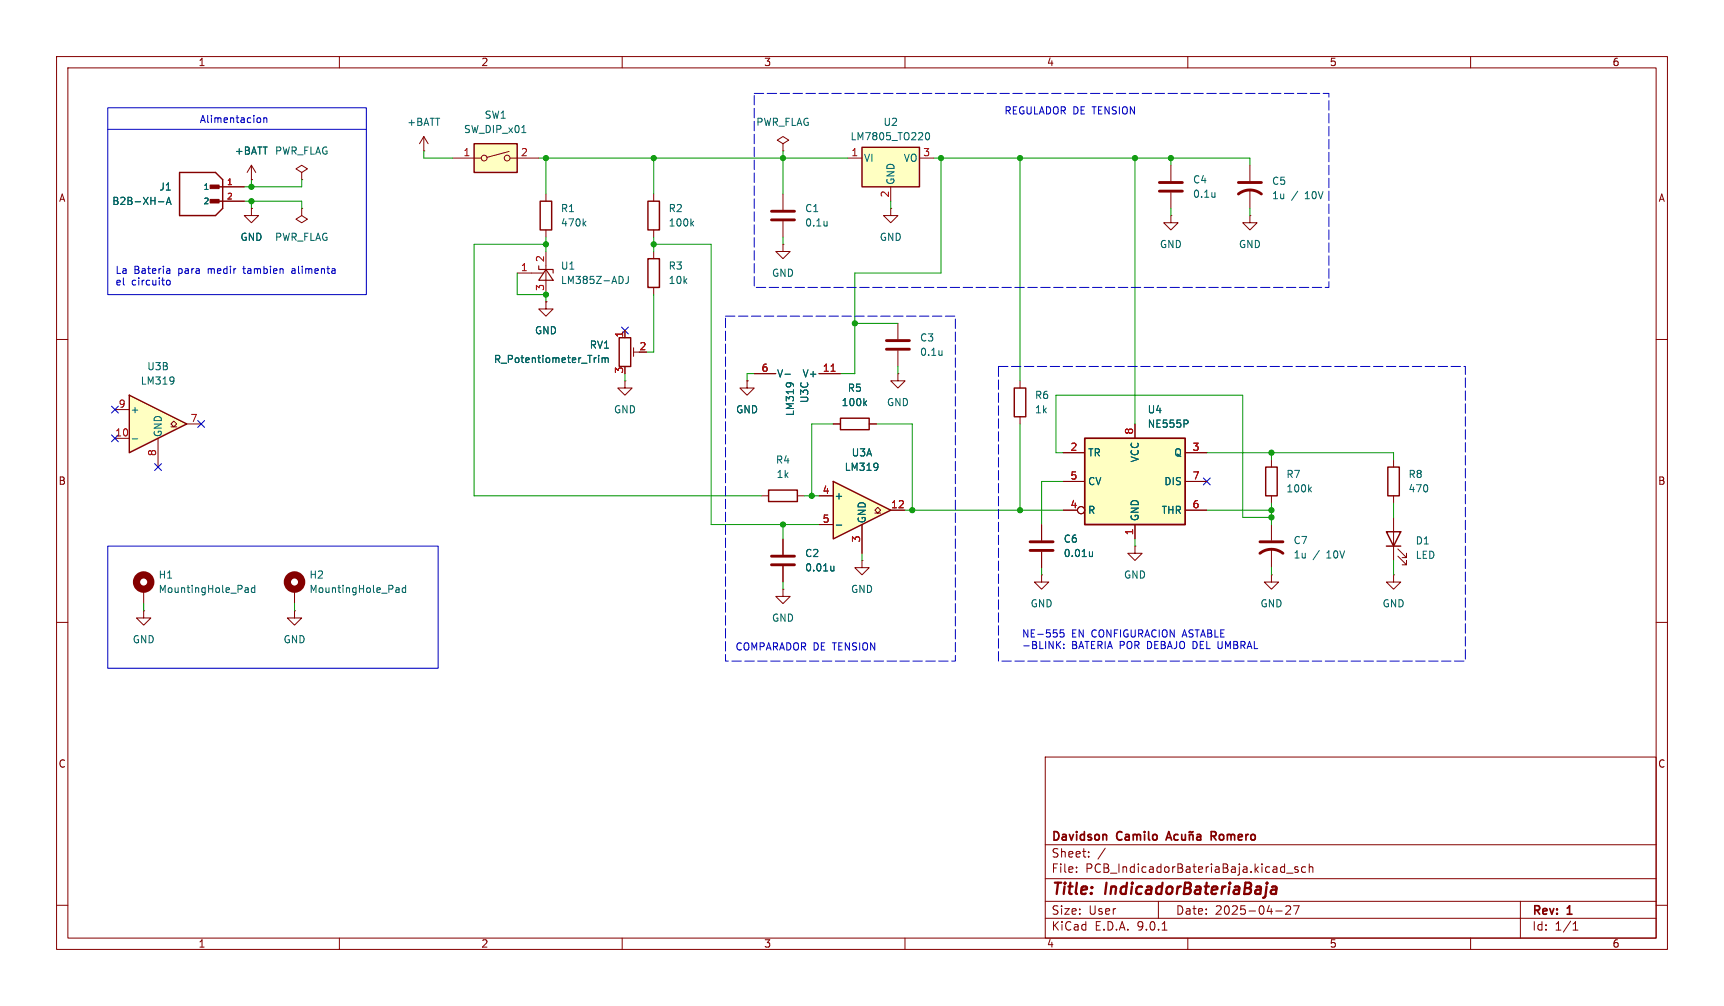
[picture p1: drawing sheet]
<svg xmlns="http://www.w3.org/2000/svg" width="305mm" height="178mm" viewBox="0 0 305 178" stroke-linecap="round" stroke-linejoin="round" font-family="sans-serif">
<g fill="none" stroke="#840000" stroke-width=".18">
<path d="M10 10h284.8v157.8h-284.8zM12 12h280.8v153.8h-280.8zM60 10v2M110 10v2M160 10v2M210 10v2M260 10v2M10 60h2M292.8 60h2M10 110h2M25.4 104.1v2.6M292.8 110h2"/>
<path d="M184.8 133.8h108v32h-108zM184.8 159.3h108M184.8 155.3h108M184.8 149.3h108M190.3 154v.2M190.3 153.3v.1M192.5 151.3v.2M192.5 150.6v.1M195.4 149.9l-1.3 1.9M204.8 159.3v3M227.5 154.3h1.1M229.5 153.3l-.4-.1-.2 .2 .1 .2 .5 .2v.3h-.6"/>
<path d="M230.8 153.3l-.4-.1-.3 .3v.4l.2 .2h.5M231.5 153.3l.2-.1 .3 .1 .1 .9M231.5 152.7v1.5M268.8 159.3v6.5M10 160h2M60 165.8v2M110 165.8v2M160 165.8v2M184.8 162.3h108M205.5 164.4h.8M210 165.8v2M225.5 161h1.2"/>
<path d="M227.3 160.2l.6-.1 .2 .1 .1 .3-.9 1.1h.9M228.7 160.1h1l-.7 1.5M260 165.8v2M278.1 164.4h.9M278.1 163.3l.4-.4v1.5M292.8 160h2"/>
</g>
<path d="M224.9 156.8l.2-.1 .5 .1v1.2M225.7 157.1l-.7 .1a.4 .4 0 0 0-.3 .4 .4 .4 0 0 0 .2 .4l.7-.1" fill="none" stroke="#840000" stroke-width=".4"/>
<g fill="none" stroke="#840000" stroke-width=".3">
<path d="M206.1 148.5l.5-1.5 .5 1.5M206.3 148h.7M208.3 147.5h-.4l-.3 .3v.4l.1 .2h.6M208.9 147.5l.1 .9 .4 .1 .2-.2M209.6 147.5v1M210.3 147.6l.2-.1h.4v1M210.3 147.5v1M210.9 147l-.2 .1-.3-.1-.2 .1M211.6 147.5h.6l.1 1M212.3 147.8l-.5 .1a.29 .29 0 0 0-.2 .3 .29 .29 0 0 0 .2 .3l.5-.1M214.5 147.8l.5 .7M214.9 147h-.8v1.5"/>
<path d="M214.9 147.7l-.8 .1"/>
</g>
<circle cx="25.4" cy="102.9" r="1.27" fill="none" stroke="#840000" stroke-width="1.3"/>
<path d="M43.5 103.9h.3l.1 .8M43.9 104.7h-.4M43.9 104.2h-.4M45 103.9h-.3l-.3 .2 .2 .6h.4M45 103.4v1.3" fill="none" stroke="#006464" stroke-width=".18"/>
<path d="M83.8 25.4h7.6v5.1h-7.6z" fill="#ffffc2"/>
<g fill="none" stroke="#840000" stroke-width=".18">
<path d="M38.1 33h5.1M38.1 35.6h5.1M44.4 31.8h.1M44.4 29.2l-.7 1.3M44.4 29.2l.8 1.3M44.4 29.2v2.6M80 27.9h5.1M90 26.8l-3.9 1M90.2 27.9h5M96.5 34.3v1.3M115.6 34.3v1.3M221 38.1v1.3h1.2l-1.2 1.2-1.3-1.2h1.3"/>
<path d="M221 38.1h.1M91.4 48.3h4.7M96.5 44.5v7.6M96.5 40.6v1.3M115.6 40.6v1.3M115.6 44.5v1.2M115.6 50.8v1.3"/>
<circle cx="85.6" cy="27.9" r=".51"/>
<circle cx="89.7" cy="27.9" r=".51"/>
</g>
<path d="M31.7 30.5h6.4l1.3 1.3v5l-1.3 1.3h-6.4zM83.8 25.4h7.6v5.1h-7.6zM95.5 35.6h2v5h-2zM114.6 35.6h2v5h-2zM114.6 45.7h2v5.1h-2z" fill="none" stroke="#840000" stroke-width=".25"/>
<path d="M28 35.7h1M29.4 36.1l.4-1.2 .4 1.2M29.5 35.8h.6M92.3 23.4h.7M103.2 39.5l.4 .4M103.6 39.1l-.5 .5M122.3 39.5l.3 .4M122.6 39.1l-.4 .5M109.9 48.9l.3 .5-.3 .6M111.1 48.8v.9a.41 .41 0 0 1-.5 .4" fill="none" stroke="#006464" stroke-width=".18"/>
<g fill="#840000" stroke="#840000" stroke-width=".18">
<path d="M37.1 32.7h1.6v.6h-1.6z"/>
<path d="M37.1 35.2h1.6v.7h-1.6z"/>
</g>
<path d="M95.2 47v.6h2.6v.7M96.5 47.6l1.3 1.9h-2.6z" fill="none" stroke="#840000" stroke-width=".2"/>
<path d="M22.9 69.9l10.1 5-10.1 5.1z" fill="#ffffc2"/>
<path d="M22.9 69.9l10.1 5-10.1 5.1z" fill="none" stroke="#840000" stroke-width=".25"/>
<path d="M20.3 72.4h2.6M20.3 77.5h2.6M27.9 77.5v5.1M30.2 75.4h.5l-.5-.5 .5-.5 .5 .5-.5 .5h.5M33 74.9h2.6M138.4 95.3v2.7M138.4 104.1v1.3h1.3l-1.3 1.3-1.2-1.3h1.2M138.4 104.1h.1M138.4 100.1v2.8M184.1 101.6v1.3h1.3l-1.3 1.2-1.2-1.2h1.2M184.1 101.6h.1" fill="none" stroke="#840000" stroke-width=".18"/>
<path d="M23.4 77.6h1M30.7 66.7v.9M30.8 67.2l-.1 .1M147.4 100.1v.8M147.4 100.8l-.3 .1" fill="none" stroke="#006464" stroke-width=".18"/>
<path d="M136.4 98.3h4.1M136.4 99.8h4.1" fill="none" stroke="#840000" stroke-width=".51"/>
<path d="M147.3 85.1l10.2 5.1-10.2 5.1z" fill="#ffffc2"/>
<path d="M135.9 86.6h5.1v2h-5.1zM147.3 85.1l10.2 5.1-10.2 5.1z" fill="none" stroke="#840000" stroke-width=".25"/>
<path d="M221 29.2v2.8M221 33.5v3.3M133.3 66h3.9M144.8 66h3.8M134.6 87.6h1.3M141 87.6h1.2M144.8 87.6h2.5M144.8 92.7h2.5M152.4 92.7v5.1M154.7 90.7h.5l-.5-.5 .5-.5 .5 .5-.5 .5h.5M157.5 90.2h2.5" fill="none" stroke="#840000" stroke-width=".18"/>
<path d="M138.8 66.1h.9M139.1 67.7h.9M139.6 67.7h.1M147.8 92.8h1M155.2 82v.8M155.2 82.4v.1" fill="none" stroke="#006464" stroke-width=".18"/>
<path d="M218.9 34.3a3.3 3.3 0 0 1 4.1 0M218.9 32.3h4.1" fill="none" stroke="#840000" stroke-width=".51"/>
<path d="M146.9 65.6h.8" fill="none" stroke="#a90000" stroke-width=".18"/>
<path d="M152.4 26h10.2v7h-10.2z" fill="#ffffc2"/>
<path d="M152.4 26h10.2v7h-10.2zM109.5 59.7h2v5.1h-2zM148.6 73.9h5.1v2h-5.1zM179.3 68.6h2.1v5.1h-2.1zM245.1 94h2.5l-1.2 2.5zM245.1 96.5h2.5" fill="none" stroke="#840000" stroke-width=".25"/>
<g fill="none" stroke="#840000" stroke-width=".18">
<path d="M44.4 36.8v1.3h1.3l-1.3 1.3-1.2-1.3h1.2M44.4 36.8h.1M53.3 30.5l1.1-.7-1.1-.6-1 .6 1 .7v1.3M53.3 31.8h.1M53.3 36.8v1.3l1.1 .6-1.1 .7-1-.7 1-.6M53.3 36.8h.1M74.9 26.7h.1M74.9 24.1l-.7 1.3M74.9 24.1l.8 1.3M74.9 24.1v2.6M138.4 25.4l1-.6-1-.7-1 .7 1 .6v1.3M138.4 26.7h.1"/>
<path d="M138.4 34.3v2.8M138.4 39.1v2.8M149.9 27.9h2.5M157.5 36.8v1.3h1.2l-1.2 1.3-1.3-1.3h1.3M157.5 36.8h.1M157.5 33v2.6M162.6 27.9h2.5M207 38.1v1.3h1.3l-1.3 1.2-1.3-1.2h1.3M207 38.1h.1M207 29.2v2.8M207 34v2.8M96.5 53.3v1.3h1.3l-1.3 1.3-1.3-1.3h1.3"/>
<path d="M96.5 53.3h.1M110.5 58.4v1.3M138.4 43.2v1.3h1.3l-1.3 1.2-1.2-1.2h1.2M138.4 43.2h.1M158.7 57.2v2.7M110.5 67.3v1.3h1.3l-1.3 1.3-1.3-1.3h1.3M110.5 67.3h.1M112 61.5v1.5M112 62.2h1M132.1 67.3v1.3h1.2l-1.2 1.3-1.3-1.3h1.3M132.1 67.3h.1M147.3 74.9h1.3"/>
<path d="M153.7 74.9h1.2M158.7 66v1.3h1.3l-1.3 1.3-1.2-1.3h1.2M158.7 66h.1M158.7 62v2.8M180.3 67.3v1.3M180.3 73.7v1.2M152.4 99.1v1.2h1.3l-1.3 1.3-1.3-1.3h1.3M152.4 99.1h.1M200.7 96.5v1.3h1.2l-1.2 1.3-1.3-1.3h1.3M200.7 96.5h.1M224.8 92.7v2.8M224.8 97v3.3"/>
<path d="M246.4 91.4v7.7M247.1 98.3l1.6 1.5v-.7v.7h-.8M247.1 97l1.6 1.6v-.8v.8h-.8M25.4 108v1.2h1.3l-1.3 1.3-1.3-1.3h1.3M25.4 108h.1M52.1 108v1.2h1.2l-1.2 1.3-1.3-1.3h1.3M52.1 108h.1M52.1 104.1v2.6M224.8 101.6v1.3h1.3l-1.3 1.2-1.3-1.2h1.3M224.8 101.6h.1M246.4 101.6v1.3h1.2l-1.2 1.2-1.3-1.2h1.3M246.4 101.6h.1"/>
</g>
<g fill="none" stroke="#006464" stroke-width=".18">
<path d="M146.2 39.1v.8M146.2 39.8v.1M163.8 23.5l.1-.1a.68 .68 0 0 1 .5 .7 .68 .68 0 0 1-.5 .6 .84 .84 0 0 1-.1-1.2zM214.8 34v.9M214.8 34.7l-.1 .1M105.8 62.8v.1M105.8 63.2v.9M106.4 63.2v.9M106.4 63.4l.4-.2 .2 .2M107 63.4l.2-.2 .3 .1v.8M107 63.4v.7M152.9 71.2l.3 .5"/>
<path d="M153.2 70.9l-.5 .4M166.5 62v.8M166.5 62.7h.1M70.1 103.9h.4l.1 .8M70.6 104.7h-.5M70.6 104.2h-.5M71.7 103.9h-.3l-.3 .2 .1 .6h.5M71.7 103.4v1.3"/>
</g>
<circle cx="52.1" cy="102.9" r="1.27" fill="none" stroke="#840000" stroke-width="1.3"/>
<path d="M136.4 37.3h4.1M136.4 38.9h4.1M205 32.3h4M205 33.8h4M156.7 60.2h4.1M156.7 61.7h4.1M222.8 97.8a3.3 3.3 0 0 1 4 0M222.8 95.8h4" fill="none" stroke="#840000" stroke-width=".51"/>
<path d="M191.8 77.5h17.7v15.2h-17.7z" fill="#ffffc2"/>
<path d="M191.8 77.5h17.7v15.2h-17.7zM223.8 82.6h2v5h-2zM245.4 82.6h2v5h-2z" fill="none" stroke="#840000" stroke-width=".25"/>
<g fill="none" stroke="#840000" stroke-width=".18">
<path d="M38.1 33h5.1M38.1 35.6h5.1M44.4 31.8h.1M44.4 36.8h.1M96.5 53.3h.1M110.5 58.4v1.3M132.1 67.3h.1M133.3 66h3.9M144.8 66h3.8M147.3 74.9h1.3M153.7 74.9h1.2M200.7 74.9v2.6"/>
<path d="M138.4 95.3v2.7M144.8 87.6h2.5M144.8 92.7h2.5M152.4 92.7v5.1M157.5 90.2h2.5M184.1 92.7v2.8M184.1 97.5v2.8M188 80h3.8M188 85.1h3.8M188 90.2h2.5M200.7 92.7v2.6M209.5 80h3.9"/>
<path d="M209.5 85.1h3.9M209.5 90.2h3.9M224.8 81.3v1.3M224.8 87.6v1.3M246.4 81.3v1.3M246.4 87.6v1.3M138.4 100.1v2.8"/>
<circle cx="191.1" cy="90.2" r=".63"/>
</g>
<g fill="none" stroke="#006464" stroke-width=".18">
<path d="M28 35.7h1M29.4 36.1l.4-1.2 .4 1.2M29.5 35.8h.6M105.8 62.8v.1M105.8 63.2v.9M106.4 63.2v.9M106.4 63.4l.4-.2 .2 .2M107 63.4l.2-.2 .3 .1v.8M107 63.4v.7M138.8 66.1h.9M139.1 67.7h.9M139.6 67.7h.1"/>
<path d="M152.9 71.2l.3 .5M153.2 70.9l-.5 .4M209.9 74.3l.2 .2-.2 .3M147.8 92.8h1M155.2 82v.8M155.2 82.4v.1M193.2 97.5v.9M193.2 98.2l-.4 .2M231.5 86.5l.4 .4M231.9 86.1l-.5 .5M147.4 100.1v.8M147.4 100.8l-.3 .1"/>
</g>
<path d="M182.1 95.8h4.1M182.1 97.3h4.1" fill="none" stroke="#840000" stroke-width=".51"/>
<g fill="none" stroke="#0000c2" stroke-width=".18">
<path d="M19 19.1h45.8v33h-45.8zM19 22.9h45.8M45.8 20.8l.3 .3v.3l-.3 .3M46.6 20.9l.2-.1 .3 .1 .1 .8M46.6 20.8v.9M29.6 49.6l.3-.1 .2 .3v.3l-.2 .3-.3-.1-.2-.2zM29.6 47.5h.4v.8M30 48.3h-.4M30 47.8h-.4M51.7 47.5h-.1M51.7 47.8l-.1 .2 .1 .3M19 96.5h58.5v21.6h-58.5z"/>
<path d="M187 113.9l.5 .7M187.5 113.4l-.7 .7M188.1 111.3h-.6l-.1 .6 .2-.1 .4 .1 .1 .1v.5l-.2 .1-.5-.1M188.1 114.5v.1M188.1 113.8v.2"/>
</g>
<g fill="none" stroke="#009600" stroke-width=".18">
<path d="M43.2 35.6h10.1v1.2M44.4 31.8v1.2M44.4 35.6v1.2M53.3 31.8v1.2h-10.1M74.9 26.7v1.2h5.1M95.2 27.9h54.7M96.5 27.9v6.4M115.6 27.9v6.4M138.4 26.7v7.6M157.5 35.6v1.2M165.1 27.9h55.9v1.3M166.4 27.9v20.4h-15.3v17.7h-2.5"/>
<path d="M180.3 27.9v39.4M200.7 27.9v47M207 27.9v1.3M207 36.8v1.3M221 36.8v1.3M91.4 48.3v3.8h5.1v1.2M96.5 43.2h-12.7v44.4h50.8M96.5 41.9v2.6M115.6 43.2h10.1v49.5h19.1M115.6 41.9v2.6M115.6 52.1v10.1h-1.3M138.4 41.9v1.3"/>
<path d="M151.1 57.2h7.6M110.5 66v1.3M133.3 66h-1.2v1.3M147.3 74.9h-3.8v12.7M154.9 74.9h6.4v15.3M158.7 64.8v1.2M180.3 74.9v15.3M138.4 92.7v2.6M142.2 87.6h2.6M152.4 97.8v1.3M160 90.2h28M188 80h-1.3v-10.1h33v21.5h5.1"/>
<path d="M188 85.1h-3.9v7.6M200.7 95.3v1.2M213.4 90.2h11.4M213.4 80h33v1.3M224.8 80v1.3M224.8 88.9v3.8M246.4 88.9v2.5M246.4 99.1v2.5M25.4 106.7v1.3M52.1 106.7v1.3M138.4 102.9v1.2M184.1 100.3v1.3"/>
<path d="M224.8 100.3v1.3"/>
</g>
<path d="M109.9 57.8l1.2 1.2M111.1 57.8l-1.2 1.2M19.7 71.8l1.2 1.2M19.7 76.9l1.2 1.2M20.9 71.8l-1.2 1.2M20.9 76.9l-1.2 1.2M35 74.3l1.2 1.2M36.2 74.3l-1.2 1.2M27.3 81.9l1.2 1.3M28.5 81.9l-1.2 1.3M212.8 84.5l1.2 1.2M214 84.5l-1.2 1.2" fill="none" stroke="#000084" stroke-width=".18"/>
<path d="M133.3 16.5h101.6v34.3h-101.6zM128.3 55.9h40.6v60.9h-40.6zM176.5 64.8h82.6v52h-82.6z" fill="none" stroke="#0000c2" stroke-width=".18" stroke-dasharray="1.7 .6"/>
<path d="M146.9 65.6h.8" fill="none" stroke="#a90000" stroke-width=".18"/>
<g fill="#009600" stroke="#009600" stroke-width=".18">
<circle cx="44.4" cy="35.6" r=".46"/>
<circle cx="44.4" cy="33" r=".46"/>
<circle cx="151.1" cy="57.2" r=".46"/>
<circle cx="138.4" cy="92.7" r=".46"/>
<circle cx="143.5" cy="87.6" r=".46"/>
<circle cx="161.3" cy="90.2" r=".46"/>
<circle cx="166.4" cy="27.9" r=".46"/>
<circle cx="138.4" cy="27.9" r=".46"/>
<circle cx="180.3" cy="27.9" r=".46"/>
<circle cx="207" cy="27.9" r=".46"/>
<circle cx="200.7" cy="27.9" r=".46"/>
<circle cx="96.5" cy="43.2" r=".46"/>
<circle cx="115.6" cy="27.9" r=".46"/>
<circle cx="115.6" cy="43.2" r=".46"/>
<circle cx="96.5" cy="27.9" r=".46"/>
<circle cx="96.5" cy="52.1" r=".46"/>
<circle cx="224.8" cy="90.2" r=".46"/>
<circle cx="224.8" cy="91.4" r=".46"/>
<circle cx="180.3" cy="90.2" r=".46"/>
<circle cx="224.8" cy="80" r=".46"/>
</g>
<g font-size="2.8" fill="#840000">
<text x="185.8" y="158.7">Title:</text>
<text x="195.5" y="158.7">IndicadorBateriaBaja</text>
</g>
<g font-size="2.1" fill="#840000">
<text x="185.8" y="149">Davidson</text>
<text x="197.5" y="149">Camilo</text>
<text x="215.4" y="149">Romero</text>
<text x="185.8" y="154.5">File:</text>
<text x="185.8" y="151.8">Sheet:</text>
<text x="191.9" y="154.5">PCB_IndicadorBateriaBaja.kicad_sch</text>
<text x="185.8" y="161.9">Size:</text>
<text x="192.5" y="161.9">User</text>
<text x="207.8" y="161.9">Date:</text>
<text x="214.8" y="161.9">2025-04-27</text>
<text x="185.8" y="164.7">KiCad</text>
<text x="193.5" y="164.7">E.D.A.</text>
<text x="201.1" y="164.7">9.0.1</text>
<text x="270.8" y="162.1">Rev:</text>
<text x="270.8" y="164.7">Id:</text>
<text x="274.9" y="164.7">1/1</text>
<text x="277.2" y="162.1">1</text>
</g>
<g font-size="1.8" fill="#840000">
<text x="35" y="11.9">1</text>
<text x="85" y="11.9">2</text>
<text x="135" y="11.9">3</text>
<text x="185" y="11.9">4</text>
<text x="235" y="11.9">5</text>
<text x="285" y="11.9">6</text>
<text x="10.3" y="35.9">A</text>
<text x="293.1" y="35.9">A</text>
<text x="10.3" y="85.9">B</text>
<text x="293.1" y="85.9">B</text>
<text x="10.3" y="135.9">C</text>
<text x="293.1" y="135.9">C</text>
<text x="35" y="167.7">1</text>
<text x="85" y="167.7">2</text>
<text x="135" y="167.7">3</text>
<text x="185" y="167.7">4</text>
<text x="235" y="167.7">5</text>
<text x="285" y="167.7">6</text>
</g>
<g font-size="1.8" fill="#0000c2">
<text x="35.2" y="21.9">Alimentacion</text>
<text x="177.5" y="20.4">REGULADOR DE TENSION</text>
<text x="20.3" y="48.6">La</text>
<text x="20.3" y="50.7">el</text>
<text x="23.2" y="50.7">circuito</text>
<text x="23.7" y="48.6">Bateria</text>
<text x="31.6" y="48.6">para</text>
<text x="37" y="48.6">medir</text>
<text x="43.5" y="48.6">tambien</text>
<text x="52.2" y="48.6">alimenta</text>
<text x="180.6" y="112.9">NE-555</text>
<text x="189.4" y="112.9">EN CONFIGURACION</text>
<text x="209.4" y="112.9">ASTABLE</text>
<text x="129.9" y="115.2">COMPARADOR DE TENSION</text>
<text x="180.6" y="114.9">-BLINK:</text>
<text x="189.4" y="114.9">BATERIA POR DEBAJO DEL UMBRAL</text>
</g>
<g font-size="1.8" fill="#006464">
<text x="71.9" y="22.5">+BATT</text>
<text x="81.9" y="23.7">SW_DIP_x01</text>
<text x="85.6" y="21.2">SW1</text>
<text x="133.6" y="22.5">PWR_FLAG</text>
<text x="156.1" y="22.5">U2</text>
<text x="41.4" y="27.5">+BATT</text>
<text x="48.5" y="27.5">PWR_FLAG</text>
<text x="150.3" y="25">LM7805_TO220</text>
<text x="152.7" y="28.8">VI</text>
<text x="159.7" y="28.8">VO</text>
<text x="28.1" y="33.9">J1</text>
<text x="158.3" y="32.8" transform="rotate(-90 158.3 32.8)">GND</text>
<text x="210.8" y="32.6">C4</text>
<text x="210.8" y="35.2">0.1u</text>
<text x="224.8" y="32.9">C5</text>
<text x="224.8" y="35.4">1u</text>
<text x="228.3" y="35.4">/</text>
<text x="230.8" y="35.4">10V</text>
<text x="19.7" y="36.4">B2B-XH-A</text>
<text x="99.1" y="37.7">R1</text>
<text x="99.1" y="40.2">470k</text>
<text x="118.1" y="37.7">R2</text>
<text x="118.1" y="40.2">100k</text>
<text x="142.2" y="37.7">C1</text>
<text x="142.2" y="40.2">0.1u</text>
<text x="42.4" y="42.8">GND</text>
<text x="48.5" y="42.8">PWR_FLAG</text>
<text x="99.1" y="47.9">U1</text>
<text x="118.1" y="47.9">R3</text>
<text x="155.4" y="42.8">GND</text>
<text x="205" y="44">GND</text>
<text x="218.9" y="44">GND</text>
<text x="99.1" y="50.4">LM385Z-ADJ</text>
<text x="118.1" y="50.4">10k</text>
<text x="136.4" y="49.1">GND</text>
<text x="94.5" y="59.3">GND</text>
<text x="25.9" y="65.6">U3B</text>
<text x="87.2" y="64.4">R_Potentiometer_Trim</text>
<text x="104.2" y="61.8">RV1</text>
<text x="162.6" y="60.6">C3</text>
<text x="162.6" y="63.1">0.1u</text>
<text x="24.8" y="68.2">LM319</text>
<text x="137.3" y="66.9">V-</text>
<text x="141.8" y="66.9">V+</text>
<text x="143.1" y="71.3" transform="rotate(-90 143.1 71.3)">U3C</text>
<text x="148.7" y="72">100k</text>
<text x="149.8" y="69.4">R5</text>
<text x="156.7" y="72">GND</text>
<text x="182.9" y="70.7">R6</text>
<text x="23" y="73.3">+</text>
<text x="28.8" y="77.3" transform="rotate(-90 28.8 77.3)">GND</text>
<text x="108.5" y="73.3">GND</text>
<text x="130" y="73.3">GND</text>
<text x="140.6" y="73.6" transform="rotate(-90 140.6 73.6)">LM319</text>
<text x="182.9" y="73.3">1k</text>
<text x="202.8" y="73.3">U4</text>
<text x="202.8" y="75.8">NE555P</text>
<text x="137.1" y="82.1">R4</text>
<text x="149.2" y="83.4">LM319</text>
<text x="150.5" y="80.9">U3A</text>
<text x="192.3" y="80.9">TR</text>
<text x="201.5" y="81.8" transform="rotate(-90 201.5 81.8)">VCC</text>
<text x="207.5" y="80.9">Q</text>
<text x="137.2" y="84.7">1k</text>
<text x="147.4" y="88.5">+</text>
<text x="192.3" y="86">CV</text>
<text x="205.8" y="86">DIS</text>
<text x="227.3" y="84.7">R7</text>
<text x="227.3" y="87.2">100k</text>
<text x="248.9" y="84.7">R8</text>
<text x="248.9" y="87.2">470</text>
<text x="153.3" y="92.6" transform="rotate(-90 153.3 92.6)">GND</text>
<text x="192.3" y="91">R</text>
<text x="201.5" y="92.2" transform="rotate(-90 201.5 92.2)">GND</text>
<text x="205.3" y="91">THR</text>
<text x="142.2" y="98.7">C2</text>
<text x="142.2" y="101.2">0.01u</text>
<text x="188" y="96.1">C6</text>
<text x="188" y="98.7">0.01u</text>
<text x="228.6" y="96.4">C7</text>
<text x="228.6" y="98.9">1u</text>
<text x="232.1" y="98.9">/</text>
<text x="234.6" y="98.9">10V</text>
<text x="250.2" y="96.4">D1</text>
<text x="250.2" y="99">LED</text>
<text x="27.9" y="102.5">H1</text>
<text x="27.9" y="105">MountingHole_Pad</text>
<text x="54.6" y="102.5">H2</text>
<text x="54.6" y="105">MountingHole_Pad</text>
<text x="150.4" y="105">GND</text>
<text x="182.1" y="107.5">GND</text>
<text x="198.6" y="102.5">GND</text>
<text x="222.8" y="107.5">GND</text>
<text x="244.3" y="107.5">GND</text>
<text x="23.4" y="113.9">GND</text>
<text x="50" y="113.9">GND</text>
<text x="136.4" y="110.1">GND</text>
</g>
<g font-size="1.8" fill="#a90000">
<text x="81.8" y="27.7">1</text>
<text x="92" y="27.7">2</text>
<text x="150.4" y="27.7">1</text>
<text x="163.1" y="27.7">3</text>
<text x="157.2" y="35" transform="rotate(-90 157.2 35)">2</text>
<text x="96.3" y="46.4" transform="rotate(-90 96.3 46.4)">2</text>
<text x="92" y="48">1</text>
<text x="96.3" y="51.5" transform="rotate(-90 96.3 51.5)">3</text>
<text x="110.2" y="59.8" transform="rotate(-90 110.2 59.8)">1</text>
<text x="113" y="62">2</text>
<text x="134.5" y="65.8">6</text>
<text x="145.4" y="65.8">11</text>
<text x="110.2" y="66.1" transform="rotate(-90 110.2 66.1)">3</text>
<text x="20.3" y="77.2">10</text>
<text x="20.9" y="72.1">9</text>
<text x="33.6" y="74.7">7</text>
<text x="200.4" y="76.9" transform="rotate(-90 200.4 76.9)">8</text>
<text x="27.7" y="80.7" transform="rotate(-90 27.7 80.7)">8</text>
<text x="189.2" y="79.8">2</text>
<text x="210.7" y="79.8">3</text>
<text x="145.3" y="87.4">4</text>
<text x="157.4" y="89.9">12</text>
<text x="189.2" y="84.8">5</text>
<text x="189.2" y="89.9">4</text>
<text x="210.7" y="84.8">7</text>
<text x="210.7" y="89.9">6</text>
<text x="145.3" y="92.5">5</text>
<text x="152.1" y="96" transform="rotate(-90 152.1 96)">3</text>
<text x="200.4" y="94.7" transform="rotate(-90 200.4 94.7)">1</text>
</g>
<g font-size="1.4" fill="#006464">
<text x="35.9" y="33.8">1</text>
<text x="35.9" y="36.3">2</text>
</g>
<g font-size="1.4" fill="#a90000">
<text x="40" y="32.8">1</text>
<text x="40" y="35.3">2</text>
</g>
</svg>
